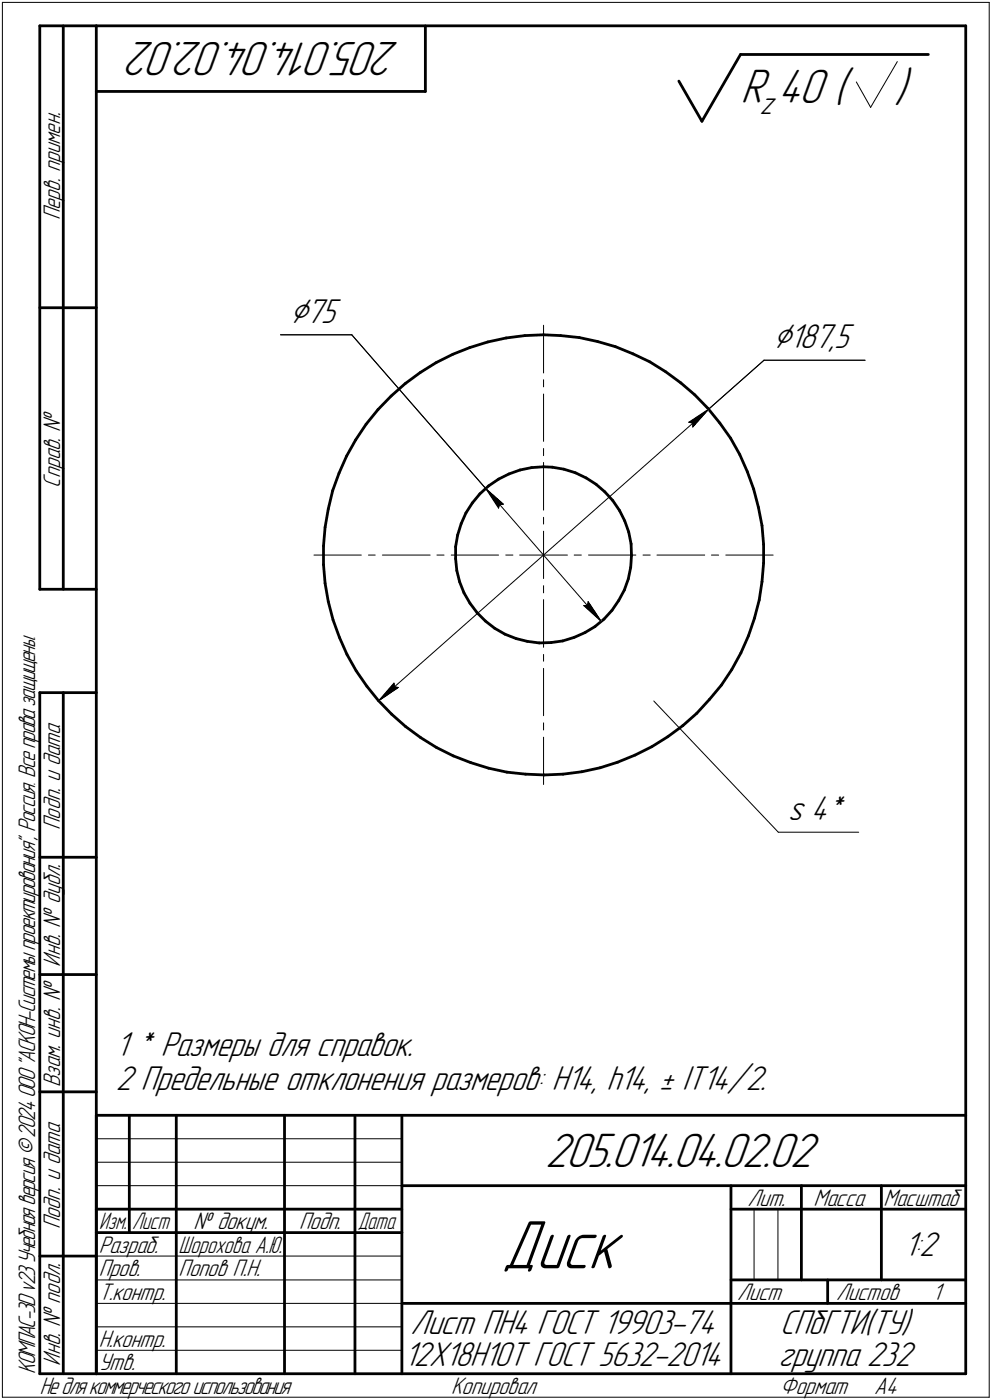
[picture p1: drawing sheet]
<svg xmlns="http://www.w3.org/2000/svg" width="211mm" height="298mm" viewBox="0 0 211 298" stroke-linecap="round" stroke-linejoin="round" font-family="sans-serif">
<g fill="none" stroke="#000" stroke-width=".59">
<path d="M8.5 5.5v120zM8.5 5.5h12zM13.5 5.5v120zM20.5 5.5v287zM20.5 5.5h185zM20.5 19.5h70zM90.5 5.5v14zM144.4 17.3l5 8.5zM157.6 11.6l-8.2 14.2zM157.6 11.6h39.9zM205.5 5.5v287zM8.5 65.5h12z"/>
<path d="M89.4 79.3l3.4-2.1zM92.8 77.2l3.6-1.8zM96.4 75.4l3.6-1.4zM100 74l3.8-1.2zM103.8 72.8l3.9-.8zM107.7 72l4-.5zM111.7 71.5l4-.2zM115.7 71.3l3.6 .2zM119.3 71.5l4 .4zM123.3 71.9l3.9 .8zM127.2 72.7l3.8 1.1zM131 73.8l3.7 1.6z"/>
<path d="M134.7 75.4l3.6 1.6zM138.3 77l3.3 2.2zM141.6 79.2l3.3 2.3zM73.7 97.1l-1.6 3.7zM75.7 93.6l-2 3.5zM77.9 90.3l-2.2 3.3zM80.4 87.2l-2.5 3.1zM83.2 84.3l3-2.6zM83.2 84.3l-2.8 2.9zM86.2 81.7l3.2-2.4zM113.1 99.6l2.6-.2zM115.7 99.4l1.8 .1z"/>
<path d="M117.5 99.5l2.5 .4zM120 99.9l2.4 .8zM144.9 81.5l2.9 2.6zM147.8 84.1l2.8 2.9zM150.6 87l2.6 3.1zM153.2 90.1l2.2 3.2zM155.4 93.3l2 3.5zM157.4 96.8l1.6 3.6zM68.8 116.2v4zM69.2 112.3l-.4 3.9zM69.8 108.4l-.6 3.9zM70.8 104.5l-1 3.9z"/>
<path d="M72.1 100.8l-1.3 3.7zM96.9 116.4v2.6zM96.9 119l.3 2.5zM97.4 114l-.5 2.4zM98.1 111.5l-.7 2.5zM99.1 109.2l-1 2.3zM100.5 107.1l-1.4 2.1zM102.1 105.2l1.9-1.7zM102.1 105.2l-1.6 1.9zM104 103.5l2.1-1.5zM106.1 102l2.2-1.1zM108.3 100.9l2.4-.8z"/>
<path d="M110.7 100.1l2.4-.5zM122.4 100.7l2.3 1.1zM124.7 101.8l2.1 1.3zM126.8 103.1l1.9 1.6zM128.7 104.7l1.7 1.9zM130.4 106.6l1.4 2.1zM131.8 108.7l1.1 2.2zM132.9 110.9l.9 2.4zM133.8 113.3l.5 2.5zM134.3 115.8l.1 2.5zM134.4 118.3l-.2 2.5zM159 100.4l1.4 3.7z"/>
<path d="M160.4 104.1l1 3.9zM161.4 108l.7 3.9zM162.1 111.9l.4 4zM162.5 119.9l-.4 4zM162.5 115.9v4zM8.5 125.5h12zM68.8 120.2l.4 4zM69.2 124.2l.6 3.9zM69.8 128.1l1.1 3.9zM70.9 132l1.3 3.7zM72.2 135.7l1.6 3.7zM73.8 139.4l2 3.4z"/>
<path d="M97.2 121.5l.6 2.4zM97.8 123.9l.9 2.3zM98.7 126.2l1.3 2.2zM100 128.4l1.5 2.1zM101.5 130.5l1.8 1.7zM103.3 132.2l1.9 1.6zM105.2 133.8l2.2 1.2zM107.4 135l2.4 1zM109.8 136l2.4 .6zM112.2 136.6l2.5 .3zM114.7 136.9l2.6-.1zM117.3 136.8l2.4-.3z"/>
<path d="M119.7 136.5l2.5-.8zM122.2 135.7l2.3-1zM124.5 134.7l2.1-1.3zM126.6 133.4l1.9-1.6zM130.2 130l-1.7 1.8zM131.7 127.8l-1.5 2.2zM132.8 125.6l-1.1 2.2zM133.7 123.3l-.9 2.3zM134.2 120.8l-.5 2.5zM157.6 139l-1.9 3.6zM159.3 135.4l-1.7 3.6zM160.5 131.7l-1.2 3.7z"/>
<path d="M161.5 127.8l-1 3.9zM162.1 123.9l-.6 3.9zM8.5 147.5v145zM8.5 147.5h12zM13.5 147.5v145zM75.8 142.8l2.3 3.3zM78.1 146.1l2.4 3.1zM80.5 149.2l2.8 2.9zM83.3 152.1l3 2.6zM86.3 154.7l3.2 2.4zM89.5 157.1l3.4 2.1zM92.9 159.2l3.5 1.8z"/>
<path d="M138.7 159l3.4-2.1zM142.1 156.9l3.2-2.4zM145.3 154.5l3-2.6zM151 148.9l-2.7 3zM153.5 145.9l-2.5 3zM155.7 142.6l-2.2 3.3zM96.4 161l3.8 1.4zM100.2 162.4l3.8 1.2zM104 163.6l3.9 .8zM107.9 164.4l3.9 .4zM111.8 164.8l4 .2zM115.8 165l4-.2z"/>
<path d="M119.8 164.8l4-.5zM123.8 164.3l3.9-.8zM127.7 163.5l3.7-1.2zM131.4 162.3l3.7-1.5zM135.1 160.8l3.6-1.8zM8.5 182.5h12zM8.5 207.5h12zM8.5 232.5h12zM20.5 237.5h185zM20.5 237.5v55zM27.5 237.5v25zM37.5 237.5v55z"/>
<path d="M60.5 237.5v55zM75.5 237.5v55zM85.5 237.5v55zM20.5 257.5h65zM85.5 252.5h120zM155.5 252.5v40zM155.5 257.5h15zM170.5 252.5v20zM170.5 257.5h35zM187.5 252.5v20zM8.5 267.5h12zM20.5 262.5h65z"/>
<path d="M85.5 277.5h70zM155.5 277.5h50zM155.5 272.5h50zM176.1 272.5v5zM8.5 292.5h12zM20.5 292.5h185z"/>
</g>
<g fill="none" stroke="#000" stroke-width=".21">
<path d="M.5 .5v297zM.5 .5h210zM182.2 17.4l3.1 5.5zM190.9 13.1l-5.6 9.8zM210.5 .5v297zM59.7 71.3h15.1zM74.8 71.3l28.6 32.8zM115.7 69.3v10.1zM162.6 76.7h21.5zM115.7 80.9v1.5zM115.7 83.9v10.1zM115.7 95.5v1.5z"/>
<path d="M115.7 98.5v10.1zM146.6 89.9l.8 .2zM146.6 89.9l4.2-2.8zM147.4 90.1v.8zM150.8 87.1l11.8-10.4zM150.8 87.1l-3.4 3.8zM66.8 118.2h10.1zM78.4 118.2h1.4zM81.4 118.2h10.1zM93 118.2h1.5zM96 118.2h10.1zM103.4 104.1l3.7 3.3z"/>
<path d="M103.4 104.1l2.7 4.1zM103.4 104.1l24.5 28.2zM106.3 107.4h.8zM106.3 107.4l-.2 .8zM107.6 118.2h1.5zM110.6 118.2h5.1zM115.7 118.2h5zM115.7 118.2v5zM115.7 110.2v1.4zM115.7 113.1v5.1zM122.2 118.2h1.5zM125.2 118.2h10.1z"/>
<path d="M136.8 118.2h1.5zM139.8 118.2h10.1zM151.4 118.2h1.5zM154.4 118.2h10.1zM115.7 139.4v1.4zM115.7 127.7v10.1zM115.7 124.7v1.5zM124.2 128.9l3.7 3.4zM124.2 128.9h.8zM125.1 128.1l-.1 .8zM125.1 128.1l2.8 4.2zM80.5 149.3l4.3-2.9z"/>
<path d="M80.5 149.3l70.3-62.2zM83.8 145.5l-3.3 3.8zM83.8 145.5l.1 .7zM83.9 146.2l.9 .2zM115.7 157v10zM115.7 153.9v1.5zM115.7 142.3v10.1zM139.1 149.3l26.5 27.9zM165.6 177.2h17.1zM20.5 247.5h65zM20.5 252.5h65zM20.5 242.5h65z"/>
<path d="M160.4 257.5v15zM165.5 257.5v15zM20.5 267.5h65zM20.5 272.5h65zM20.5 277.5h65zM.5 297.5h210zM20.5 282.5h65zM20.5 287.5h65z"/>
</g>
<g fill="#fff" stroke="#fff" stroke-width=".21">
<path d="M83.7 144.9h.3zM83.7 144.9h.4zM83.6 145h.6zM83.5 145.1h.7zM83.4 145.2h.9zM83.3 145.3h1.1zM83.2 145.4h1.3zM83.2 145.5h1.4zM83.1 145.5h1.6zM83.1 145.6h1.7zM83 145.7h1.8zM82.9 145.8h2zM82.8 145.9h2.2zM82.7 146h2.4zM82.6 146h2.6zM82.6 146.1h2.7zM82.5 146.2h2.8zM82.5 146.3h2.9zM82.4 146.4h3.1zM82.3 146.5h3.2zM82.2 146.6h3.2zM82.1 146.6h3.2zM82 146.7h3.2zM82 146.8h3.1zM82 146.9h2.9zM81.9 147h2.9zM81.8 147.1h2.9zM81.7 147.2h2.9zM81.6 147.2h2.8zM81.5 147.3h2.8zM81.4 147.4h2.8zM81.4 147.5h2.7zM81.4 147.6h2.5zM81.4 147.7h2.4zM81.3 147.7h2.4zM81.3 147.8h2.3zM81.2 147.9h2.2zM81.2 148h2.1zM81.1 148.1h2zM81.1 148.2h2zM81 148.3h1.9zM81 148.3h1.8zM80.9 148.4h1.7zM80.9 148.5h1.6zM80.9 148.6h1.5zM80.9 148.7h1.3zM80.8 148.8h1.2zM80.8 148.8h.9zM80.7 148.9h.7zM80.7 149h.6zM80.6 149.1h.4zM80.6 149.2h.2z"/>
<path d="M150.5 87.2h.3zM150.3 87.3h.4zM150 87.4h.7zM149.8 87.5h.8zM149.5 87.5h1.1zM149.3 87.6h1.2zM148.9 87.7h1.6zM148.8 87.8h1.7zM148.8 87.9h1.7zM148.6 88h1.8zM148.5 88.1h1.9zM148.3 88.1h2zM148.3 88.2h2zM148.1 88.3h2.1zM148 88.4h2.2zM147.8 88.5h2.3zM147.7 88.6h2.4zM147.6 88.6h2.4zM147.5 88.7h2.5zM147.3 88.8h2.6zM147.2 88.9h2.7zM147.1 89h2.8zM147 89.1h2.8zM146.8 89.2h2.9zM146.7 89.2h2.9zM146.6 89.3h2.9zM146.5 89.4h3zM146.3 89.5h3.1zM146.2 89.6h3.2zM146 89.7h3.3zM146 89.7h3.2zM145.8 89.8h3.3zM145.9 89.9h3.1zM146 90h3zM146 90.1h2.9zM146.1 90.2h2.7zM146.2 90.3h2.6zM146.3 90.3h2.4zM146.4 90.4h2.2zM146.5 90.5h2zM146.6 90.6h1.9zM146.6 90.7h1.8zM146.6 90.8h1.7zM146.7 90.8h1.6zM146.8 90.9h1.4zM146.9 91h1.2zM147 91.1h1zM147.1 91.2h.9zM147.2 91.3h.7zM147.2 91.4h.6zM147.3 91.4h.4zM147.4 91.5h.3z"/>
<path d="M164.5 68.4h17.6zM164.5 68.5h17.6zM164.5 68.6h17.6zM164.5 68.7h17.6zM164.5 68.7h17.6zM164.5 68.8h17.6zM164.5 68.9h17.6zM164.5 69h17.6zM164.5 69.1h17.6zM164.5 69.2h17.6zM164.5 69.3h17.6zM164.5 69.3h17.6zM164.5 69.4h17.6zM164.5 69.5h17.6zM164.5 69.6h17.6zM164.5 69.7h17.6zM164.5 69.8h17.6zM164.5 69.8h17.6zM164.5 69.9h17.6zM164.5 70h17.6zM164.5 70.1h17.6zM164.5 70.2h17.6zM164.5 70.3h17.6zM164.5 70.4h17.6zM164.5 70.4h17.6zM164.5 70.5h17.6zM164.5 70.6h17.6zM164.5 70.7h17.6zM164.5 70.8h17.6zM164.5 70.9h17.6zM164.5 71h17.6zM164.5 71h17.6zM164.5 71.1h17.6zM164.5 71.2h17.6zM164.5 71.3h17.6zM164.5 71.4h17.6zM164.5 71.5h17.6zM164.5 71.5h17.6zM164.5 71.6h17.6zM164.5 71.7h17.6zM164.5 71.8h17.6zM164.5 71.9h17.6zM164.5 72h17.6zM164.5 72.1h17.6zM164.5 72.1h17.6zM164.5 72.2h17.6zM164.5 72.3h17.6zM164.5 72.4h17.6zM164.5 72.5h17.6zM164.5 72.6h17.6zM164.5 72.6h17.6zM164.5 72.7h17.6zM164.5 72.8h17.6zM164.5 72.9h17.6zM164.5 73h17.6zM164.5 73.1h17.6zM164.5 73.2h17.6zM164.5 73.2h17.6zM164.5 73.3h17.6zM164.5 73.4h17.6zM164.5 73.5h17.6zM164.5 73.6h17.6zM164.5 73.7h17.6zM164.5 73.7h17.6zM164.5 73.8h17.6zM164.5 73.9h17.6zM164.5 74h17.6zM164.5 74.1h17.6zM164.5 74.2h17.6zM164.5 74.3h17.6zM164.5 74.3h17.6zM164.5 74.4h17.6zM164.5 74.5h17.6zM164.5 74.6h17.6zM164.5 74.7h17.6zM164.5 74.8h17.6zM164.5 74.8h17.6zM164.5 74.9h17.6zM164.5 75h17.6zM164.5 75.1h17.6zM164.5 75.2h17.6zM164.5 75.3h17.6zM164.5 75.4h17.6zM164.5 75.4h17.6zM164.5 75.5h17.6zM164.5 75.6h17.6z"/>
<path d="M125.2 127.4h.2zM125.1 127.5h.4zM125.1 127.6h.4zM125 127.7h.6zM124.9 127.8h.7zM124.8 127.8h.8zM124.7 127.9h1zM124.6 128h1.2zM124.5 128.1h1.3zM124.4 128.2h1.5zM124.3 128.3h1.7zM124.2 128.4h1.8zM124.1 128.4h2zM124 128.5h2.2zM123.9 128.6h2.3zM123.8 128.7h2.4zM123.7 128.8h2.6zM123.6 128.9h2.7zM123.4 128.9h3zM123.6 129h2.8zM123.7 129.1h2.8zM123.8 129.2h2.8zM123.9 129.3h2.7zM124 129.4h2.7zM124 129.5h2.7zM124.1 129.5h2.6zM124.2 129.6h2.6zM124.3 129.7h2.6zM124.4 129.8h2.5zM124.5 129.9h2.5zM124.6 130h2.5zM124.7 130h2.4zM124.8 130.1h2.4zM124.9 130.2h2.4zM125 130.3h2.3zM125.1 130.4h2.2zM125.1 130.5h2.2zM125.2 130.6h2.2zM125.3 130.6h2.1zM125.5 130.7h1.9zM125.6 130.8h1.9zM125.6 130.9h1.9zM125.7 131h1.8zM125.8 131.1h1.8zM125.9 131.1h1.7zM126 131.2h1.6zM126.1 131.3h1.6zM126.2 131.4h1.5zM126.2 131.5h1.5zM126.4 131.6h1.4zM126.6 131.7h1.2zM126.7 131.7h1.1zM126.9 131.8h.9zM127.1 131.9h.7zM127.3 132h.5zM127.4 132.1h.5zM127.6 132.2h.3zM127.8 132.2h.1z"/>
<path d="M103.5 104.2h.2zM103.5 104.3h.4zM103.5 104.4h.6zM103.5 104.5h.7zM103.5 104.6h.9zM103.6 104.6h1zM103.6 104.7h1.1zM103.6 104.8h1.3zM103.7 104.9h1.4zM103.7 105h1.5zM103.7 105.1h1.6zM103.8 105.2h1.6zM103.8 105.2h1.7zM103.8 105.3h1.8zM103.9 105.4h1.8zM103.9 105.5h1.8zM103.9 105.6h2zM104 105.7h2zM104 105.7h2.1zM104 105.8h2.2zM104.1 105.9h2.2zM104.1 106h2.2zM104.1 106.1h2.3zM104.2 106.2h2.4zM104.3 106.3h2.4zM104.3 106.3h2.5zM104.4 106.4h2.4zM104.5 106.5h2.4zM104.5 106.6h2.5zM104.6 106.7h2.5zM104.6 106.8h2.7zM104.6 106.8h2.8zM104.7 106.9h2.7zM104.8 107h2.7zM104.8 107.1h2.8zM104.9 107.2h2.8zM105 107.3h2.8zM105 107.4h2.9zM105.1 107.4h2.7zM105.1 107.5h2.6zM105.2 107.6h2.4zM105.2 107.7h2.3zM105.2 107.8h2.2zM105.3 107.9h2.1zM105.4 107.9h1.9zM105.4 108h1.8zM105.5 108.1h1.6zM105.6 108.2h1.3zM105.6 108.3h1.2zM105.7 108.4h1.1zM105.7 108.5h1zM105.7 108.5h.9zM105.8 108.6h.6zM105.9 108.7h.4zM105.9 108.8h.4zM106 108.9h.2z"/>
<path d="M61.6 63h11.3zM61.6 63.1h11.3zM61.6 63.2h11.3zM61.6 63.2h11.3zM61.6 63.3h11.3zM61.6 63.4h11.3zM61.6 63.5h11.3zM61.6 63.6h11.3zM61.6 63.7h11.3zM61.6 63.8h11.3zM61.6 63.8h11.3zM61.6 63.9h11.3zM61.6 64h11.3zM61.6 64.1h11.3zM61.6 64.2h11.3zM61.6 64.3h11.3zM61.6 64.3h11.3zM61.6 64.4h11.3zM61.6 64.5h11.3zM61.6 64.6h11.3zM61.6 64.7h11.3zM61.6 64.8h11.3zM61.6 64.9h11.3zM61.6 64.9h11.3zM61.6 65h11.3zM61.6 65.1h11.3zM61.6 65.2h11.3zM61.6 65.3h11.3zM61.6 65.4h11.3zM61.6 65.4h11.3zM61.6 65.5h11.3zM61.6 65.6h11.3zM61.6 65.7h11.3zM61.6 65.8h11.3zM61.6 65.9h11.3zM61.6 66h11.3zM61.6 66h11.3zM61.6 66.1h11.3zM61.6 66.2h11.3zM61.6 66.3h11.3zM61.6 66.4h11.3zM61.6 66.5h11.3zM61.6 66.5h11.3zM61.6 66.6h11.3zM61.6 66.7h11.3zM61.6 66.8h11.3zM61.6 66.9h11.3zM61.6 67h11.3zM61.6 67.1h11.3zM61.6 67.1h11.3zM61.6 67.2h11.3zM61.6 67.3h11.3zM61.6 67.4h11.3zM61.6 67.5h11.3zM61.6 67.6h11.3zM61.6 67.6h11.3zM61.6 67.7h11.3zM61.6 67.8h11.3zM61.6 67.9h11.3zM61.6 68h11.3zM61.6 68.1h11.3zM61.6 68.2h11.3zM61.6 68.2h11.3zM61.6 68.3h11.3zM61.6 68.4h11.3zM61.6 68.5h11.3zM61.6 68.6h11.3zM61.6 68.7h11.3zM61.6 68.7h11.3zM61.6 68.8h11.3zM61.6 68.9h11.3zM61.6 69h11.3zM61.6 69.1h11.3zM61.6 69.2h11.3zM61.6 69.3h11.3zM61.6 69.3h11.3zM61.6 69.4h11.3zM61.6 69.5h11.3zM61.6 69.6h11.3zM61.6 69.7h11.3zM61.6 69.8h11.3zM61.6 69.8h11.3zM61.6 69.9h11.3zM61.6 70h11.3zM61.6 70.1h11.3zM61.6 70.2h11.3z"/>
<path d="M24.6 219.3h63zM24.6 219.4h63zM24.6 219.5h63zM24.6 219.5h63zM24.6 219.6h63zM24.6 219.7h63zM24.6 219.8h63zM24.6 219.9h63zM24.6 220h63zM24.6 220h63zM24.6 220.1h63zM24.6 220.2h63zM24.6 220.3h63zM24.6 220.4h63zM24.6 220.5h63zM24.6 220.6h63zM24.6 220.6h63zM24.6 220.7h63zM24.6 220.8h63zM24.6 220.9h63zM24.6 221h63zM24.6 221.1h63zM24.6 221.1h63zM24.6 221.2h63zM24.6 221.3h63zM24.6 221.4h63zM24.6 221.5h63zM24.6 221.6h63zM24.6 221.7h63zM24.6 221.7h63zM24.6 221.8h63zM24.6 221.9h63zM24.6 222h63zM24.6 222.1h63zM24.6 222.2h63zM24.6 222.2h63zM24.6 222.3h63zM24.6 222.4h63zM24.6 222.5h63zM24.6 222.6h63zM24.6 222.7h63zM24.6 222.8h63zM24.6 222.8h63zM24.6 222.9h63zM24.6 223h63zM24.6 223.1h63zM24.6 223.2h63zM24.6 223.3h63zM24.6 223.4h63zM24.6 223.4h63zM24.6 223.5h63zM24.6 223.6h63zM24.6 223.7h63zM24.6 223.8h63zM24.6 223.9h63zM24.6 223.9h63zM24.6 224h63zM24.6 224.1h63zM24.6 224.2h63zM24.6 224.3h63zM24.6 224.4h63zM24.6 224.5h63zM24.6 224.5h63zM24.6 224.6h63zM24.6 224.7h63zM24.6 224.8h63zM24.6 224.9h63zM24.6 225h63zM24.6 225h63zM24.6 225.1h63zM24.6 225.2h63zM24.6 225.3h63zM24.6 225.4h63zM24.6 225.5h63zM24.6 225.6h63zM24.6 225.6h63zM24.6 225.7h63zM24.6 225.8h63zM24.6 225.9h63zM24.6 226h63zM24.6 226.1h63zM24.6 226.1h63zM24.6 226.2h63zM24.6 226.3h63z"/>
<path d="M24.6 226.4h138.2zM24.6 226.5h138.2zM24.6 226.6h138.2zM24.6 226.7h138.2zM24.6 226.7h138.2zM24.6 226.8h138.2zM24.6 226.9h138.2zM24.6 227h138.2zM24.6 227.1h138.2zM24.6 227.2h138.2zM24.6 227.2h138.2zM24.6 227.3h138.2zM24.6 227.4h138.2zM24.6 227.5h138.2zM24.6 227.6h138.2zM24.6 227.7h138.2zM24.6 227.8h138.2zM24.6 227.8h138.2zM24.6 227.9h138.2zM24.6 228h138.2zM24.6 228.1h138.2zM24.6 228.2h138.2zM24.6 228.3h138.2zM24.6 228.3h138.2zM24.6 228.4h138.2zM24.6 228.5h138.2zM24.6 228.6h138.2zM24.6 228.7h138.2zM24.6 228.8h138.2zM24.6 228.9h138.2zM24.6 228.9h138.2zM24.6 229h138.2zM24.6 229.1h138.2zM24.6 229.2h138.2zM24.6 229.3h138.2zM24.6 229.4h138.2zM24.6 229.4h138.2zM24.6 229.5h138.2zM24.6 229.6h138.2zM24.6 229.7h138.2zM24.6 229.8h138.2zM24.6 229.9h138.2zM24.6 230h138.2zM24.6 230h138.2zM24.6 230.1h138.2zM24.6 230.2h138.2zM24.6 230.3h138.2zM24.6 230.4h138.2zM24.6 230.5h138.2zM24.6 230.5h138.2zM24.6 230.6h138.2zM24.6 230.7h138.2zM24.6 230.8h138.2zM24.6 230.9h138.2zM24.6 231h138.2zM24.6 231.1h138.2zM24.6 231.1h138.2zM24.6 231.2h138.2zM24.6 231.3h138.2zM24.6 231.4h138.2zM24.6 231.5h138.2zM24.6 231.6h138.2zM24.6 231.6h138.2zM24.6 231.7h138.2zM24.6 231.8h138.2zM24.6 231.9h138.2zM24.6 232h138.2zM24.6 232.1h138.2zM24.6 232.2h138.2zM24.6 232.2h138.2zM24.6 232.3h138.2zM24.6 232.4h138.2zM24.6 232.5h138.2zM24.6 232.6h138.2zM24.6 232.7h138.2zM24.6 232.7h138.2zM24.6 232.8h138.2zM24.6 232.9h138.2zM24.6 233h138.2zM24.6 233.1h138.2zM24.6 233.2h138.2zM24.6 233.3h138.2zM24.6 233.3h138.2zM24.6 233.4h138.2z"/>
<path d="M167.6 169.1h13.1zM167.6 169.2h13.1zM167.6 169.2h13.1zM167.6 169.3h13.1zM167.6 169.4h13.1zM167.6 169.5h13.1zM167.6 169.6h13.1zM167.6 169.7h13.1zM167.6 169.8h13.1zM167.6 169.8h13.1zM167.6 169.9h13.1zM167.6 170h13.1zM167.6 170.1h13.1zM167.6 170.2h13.1zM167.6 170.3h13.1zM167.6 170.3h13.1zM167.6 170.4h13.1zM167.6 170.5h13.1zM167.6 170.6h13.1zM167.6 170.7h13.1zM167.6 170.8h13.1zM167.6 170.9h13.1zM167.6 170.9h13.1zM167.6 171h13.1zM167.6 171.1h13.1zM167.6 171.2h13.1zM167.6 171.3h13.1zM167.6 171.4h13.1zM167.6 171.4h13.1zM167.6 171.5h13.1zM167.6 171.6h13.1zM167.6 171.7h13.1zM167.6 171.8h13.1zM167.6 171.9h13.1zM167.6 172h13.1zM167.6 172h13.1zM167.6 172.1h13.1zM167.6 172.2h13.1zM167.6 172.3h13.1zM167.6 172.4h13.1zM167.6 172.5h13.1zM167.6 172.6h13.1zM167.6 172.6h13.1zM167.6 172.7h13.1zM167.6 172.8h13.1zM167.6 172.9h13.1zM167.6 173h13.1zM167.6 173.1h13.1zM167.6 173.1h13.1zM167.6 173.2h13.1zM167.6 173.3h13.1zM167.6 173.4h13.1zM167.6 173.5h13.1zM167.6 173.6h13.1zM167.6 173.7h13.1zM167.6 173.7h13.1zM167.6 173.8h13.1zM167.6 173.9h13.1zM167.6 174h13.1zM167.6 174.1h13.1zM167.6 174.2h13.1zM167.6 174.2h13.1zM167.6 174.3h13.1zM167.6 174.4h13.1zM167.6 174.5h13.1zM167.6 174.6h13.1zM167.6 174.7h13.1zM167.6 174.8h13.1zM167.6 174.8h13.1zM167.6 174.9h13.1zM167.6 175h13.1zM167.6 175.1h13.1zM167.6 175.2h13.1zM167.6 175.3h13.1zM167.6 175.3h13.1zM167.6 175.4h13.1zM167.6 175.5h13.1zM167.6 175.6h13.1zM167.6 175.7h13.1zM167.6 175.8h13.1zM167.6 175.9h13.1zM167.6 175.9h13.1zM167.6 176h13.1zM167.6 176.1h13.1z"/>
</g>
<g fill="#000" stroke="#000" stroke-width=".21">
<path d="M150.3 87.5h.2zM150.2 87.5h.2zM150 87.6h.3zM149.9 87.7h.2zM149.8 87.8h.2zM149.7 87.9h.2zM149.5 88h.4zM149.4 88.1h.4zM149.3 88.1h.4zM149.2 88.2h.4zM149 88.3h.4zM148.9 88.4h.5zM148.8 88.5h.5zM148.7 88.6h.5zM148.5 88.6h.6zM148.4 88.7h.6zM148.3 88.8h.6zM148.2 88.9h.6zM148 89h.7zM147.9 89.1h.7zM147.7 89.2h.8zM147.7 89.2h.7zM147.5 89.3h.8zM147.4 89.4h.9zM147.2 89.5h.9zM147.2 89.6h.8zM147 89.7h.9zM146.9 89.7h.9zM146.7 89.8h1zM146.6 89.9h1.1zM147 90h.6z"/>
<path d="M150.1 87.7h.2zM150 87.8h.2zM149.9 87.9h.2zM149.9 88h.2zM149.8 88.1h.2zM149.7 88.1h.2zM149.6 88.2h.3zM149.4 88.3h.4zM149.4 88.4h.3zM149.3 88.5h.3zM149.2 88.6h.3zM149.1 88.6h.3zM149 88.7h.4zM148.9 88.8h.5zM148.8 88.9h.5zM148.7 89h.5zM148.6 89.1h.5zM148.5 89.2h.5zM148.4 89.2h.5zM148.3 89.3h.5zM148.3 89.4h.5zM148.1 89.5h.7zM148 89.6h.7zM147.9 89.7h.7zM147.8 89.7h.7zM147.7 89.8h.7zM147.7 89.9h.6zM147.6 90h.7zM147.4 90.1h.8zM147.4 90.2h.7zM147.4 90.3h.7zM147.4 90.3h.6zM147.4 90.4h.5zM147.4 90.5h.4zM147.4 90.6h.3zM147.4 90.7h.3zM147.4 90.8h.2z"/>
<path d="M103.9 104.6h.2zM104 104.7h.2zM104.1 104.8h.2zM104.1 104.9h.3zM104.2 105h.3zM104.3 105.1h.3zM104.4 105.2h.2zM104.4 105.2h.3zM104.5 105.3h.3zM104.6 105.4h.4zM104.6 105.5h.5zM104.7 105.6h.5zM104.8 105.7h.4zM104.8 105.7h.5zM104.9 105.8h.5zM105 105.9h.5zM105.1 106h.5zM105.2 106.1h.5zM105.2 106.2h.6zM105.3 106.3h.6zM105.3 106.3h.7zM105.4 106.4h.7zM105.5 106.5h.7zM105.6 106.6h.7zM105.7 106.7h.6zM105.7 106.8h.8zM105.8 106.8h.8zM105.8 106.9h.9zM105.9 107h.9zM106 107.1h.8zM106.1 107.2h.8zM106.2 107.3h.8zM106.3 107.4h.8z"/>
<path d="M103.7 104.6h.2zM103.9 104.8h.2zM104 104.9h.1zM104.1 105h.1zM104.1 105.1h.2zM104.1 105.2h.3zM104.2 105.2h.2zM104.2 105.3h.3zM104.3 105.4h.3zM104.4 105.5h.2zM104.4 105.6h.3zM104.5 105.7h.3zM104.6 105.7h.2zM104.6 105.8h.3zM104.6 105.9h.4zM104.7 106h.4zM104.7 106.1h.5zM104.8 106.2h.4zM104.8 106.3h.5zM104.9 106.3h.4zM105 106.4h.4zM105 106.5h.5zM105.1 106.6h.5zM105.2 106.7h.5zM105.2 106.8h.5zM105.2 106.8h.6zM105.3 106.9h.5zM105.3 107h.6zM105.4 107.1h.6zM105.5 107.2h.6zM105.5 107.3h.7zM105.6 107.4h.7zM105.7 107.4h.6zM105.7 107.5h.6zM105.7 107.6h.6zM105.8 107.7h.5zM105.8 107.8h.5zM105.9 107.9h.3zM106 107.9h.2zM106 108h.2z"/>
<path d="M124.2 128.9h.8zM124.4 129h.7zM124.5 129.1h.6zM124.5 129.2h.7zM124.6 129.3h.7zM124.7 129.4h.7zM124.8 129.5h.7zM124.9 129.5h.7zM125 129.6h.6zM125.1 129.7h.5zM125.1 129.8h.6zM125.3 129.9h.5zM125.4 130h.5zM125.5 130h.5zM125.6 130.1h.5zM125.6 130.2h.6zM125.7 130.3h.5zM125.8 130.4h.4zM125.9 130.5h.4zM126 130.6h.4zM126.1 130.6h.4zM126.2 130.7h.4zM126.3 130.8h.4zM126.4 130.9h.3zM126.5 131h.2zM126.6 131.1h.2zM126.7 131.1h.2zM126.7 131.2h.3zM126.8 131.3h.3zM126.9 131.4h.3zM127 131.5h.3zM127.2 131.6h.1z"/>
<path d="M125.1 128.3h.2zM125.1 128.4h.2zM125.1 128.4h.3zM125.1 128.5h.4zM125.1 128.6h.4zM125.1 128.7h.5zM125.1 128.8h.5zM125.1 128.9h.5zM125 128.9h.7zM125.1 129h.7zM125.1 129.1h.7zM125.2 129.2h.7zM125.3 129.3h.7zM125.4 129.4h.6zM125.5 129.5h.6zM125.6 129.5h.6zM125.6 129.6h.6zM125.6 129.7h.6zM125.7 129.8h.6zM125.8 129.9h.5zM125.9 130h.5zM126 130h.5zM126.1 130.1h.4zM126.2 130.2h.4zM126.2 130.3h.5zM126.2 130.4h.5zM126.3 130.5h.4zM126.4 130.6h.4zM126.5 130.6h.3zM126.6 130.7h.3zM126.7 130.8h.3zM126.7 130.9h.3zM126.7 131h.4zM126.8 131.1h.4zM126.9 131.1h.3zM127 131.2h.3zM127.1 131.3h.2zM127.2 131.4h.1zM127.3 131.5h.1zM127.3 131.6h.2zM127.3 131.7h.2zM127.4 131.7h.2zM127.5 131.8h.2z"/>
<path d="M83.7 145.6h.2zM83.7 145.7h.2zM83.6 145.8h.3zM83.5 145.9h.4zM83.4 146h.5zM83.3 146h.6zM83.3 146.1h.6zM83.2 146.2h.7zM83.1 146.3h.7zM83.1 146.4h.6zM83 146.5h.7zM82.9 146.6h.7zM82.8 146.6h.7zM82.7 146.7h.7zM82.7 146.8h.6zM82.6 146.9h.6zM82.5 147h.6zM82.5 147.1h.5zM82.4 147.2h.5zM82.3 147.2h.5zM82.2 147.3h.5zM82.2 147.4h.4zM82.1 147.5h.4zM82 147.6h.5zM82 147.7h.4zM81.9 147.7h.3zM81.8 147.8h.3zM81.7 147.9h.3zM81.6 148h.4zM81.6 148.1h.3zM81.5 148.2h.3zM81.4 148.3h.3zM81.4 148.3h.2zM81.3 148.4h.2zM81.2 148.5h.2zM81.1 148.6h.2z"/>
<path d="M83.8 146.3h.5zM83.7 146.4h1.1zM83.7 146.5h1zM83.6 146.6h1zM83.5 146.6h.9zM83.4 146.7h.9zM83.3 146.8h.9zM83.2 146.9h.9zM83.1 147h.8zM83 147.1h.8zM82.9 147.2h.8zM82.8 147.2h.8zM82.7 147.3h.7zM82.6 147.4h.7zM82.5 147.5h.6zM82.5 147.6h.6zM82.4 147.7h.5zM82.2 147.7h.6zM82.1 147.8h.5zM82 147.9h.5zM82 148h.5zM81.9 148.1h.4zM81.8 148.2h.4zM81.7 148.3h.3zM81.6 148.3h.4zM81.5 148.4h.3zM81.4 148.5h.3zM81.3 148.6h.2zM81.2 148.7h.2zM81.1 148.8h.2zM81 148.8h.2z"/>
</g>
<text font-size="15.6" x="106.8" y="270.1">Диск</text>
<g font-size="10.9">
<text x="85" y="9" transform="rotate(-180 85 9)">205.014.04.02.02</text>
<text x="157.6" y="21.9">R 40 (</text>
<text x="190.3" y="21.9">)</text>
<text x="116" y="248.5">205.014.04.02.02</text>
</g>
<g font-size="8.5">
<text x="61.7" y="68.7">Ç75</text>
<text x="164.5" y="74.1">Ç187,5</text>
</g>
<g font-size="7.8">
<text x="167.6" y="174.7">s 4*</text>
<text x="24.7" y="224.9">1 * Размеры для справок.</text>
<text x="24.7" y="232">2 Предельные отклонения размеров: Н14, h14, ± IT14/2.</text>
<text x="192.4" y="267.5">1:2</text>
<text x="87.4" y="284.1">Лист ПН4 ГОСТ 19903-74</text>
<text x="166" y="284.1">СПбГТИ(ТУ)</text>
<text x="86" y="291">12X18H10T ГОСТ 5632-2014</text>
<text x="165.6" y="291">группа 232</text>
</g>
<text font-size="7.3" x="161.6" y="24.4">z</text>
<g font-size="5.4">
<text x="12.8" y="46.9" transform="rotate(-90 12.8 46.9)">Перв. примен.</text>
<text x="12.8" y="103.8" transform="rotate(-90 12.8 103.8)">Справ. !</text>
<text x="12.8" y="176.7" transform="rotate(-90 12.8 176.7)">Подп. и дата</text>
<text x="12.8" y="205.8" transform="rotate(-90 12.8 205.8)">Инв. ! дубл.</text>
<text x="12.8" y="231.6" transform="rotate(-90 12.8 231.6)">Взам. инв. !</text>
<text x="159.1" y="256.8">Лит.</text>
<text x="173.1" y="256.8">Масса</text>
<text x="188" y="256.8">Масштаб</text>
<text x="12.8" y="261.7" transform="rotate(-90 12.8 261.7)">Подп. и дата</text>
<text x="41.2" y="261.8">! докум.</text>
<text x="63.6" y="261.8">Подп.</text>
<text x="21" y="266.8">Разраб.</text>
<text x="38" y="266.8">Шорохова А.Ю.</text>
<text x="21" y="271.8">Пров.</text>
<text x="38" y="271.8">Попов П.Н.</text>
<text x="21" y="276.8">Т.контр.</text>
<text x="156.9" y="276.8">Лист</text>
<text x="177.9" y="276.8">Листов</text>
<text x="198.4" y="276.8">1</text>
<text x="21" y="286.8">Н.контр.</text>
<text x="7.5" y="292.5" transform="rotate(-90 7.5 292.5)">КОМПАС-3Dv23Учебнаяверсия©2024ООО&quot;АСКОН-Системыпроектирования&quot;, Россия. Всеправазащищены.</text>
<text x="12.8" y="290.8" transform="rotate(-90 12.8 290.8)">Инв. ! подл.</text>
<text x="21" y="291.8">Утв.</text>
<text x="8.5" y="296.7">Недлякоммерческогоиспользования</text>
<text x="96" y="296.8">Копировал</text>
<text x="166" y="296.8">Формат</text>
<text x="186" y="296.8">A4</text>
</g>
<g font-size="5.3">
<text x="21.1" y="261.8">Изм.</text>
<text x="28.1" y="261.8">Лист</text>
<text x="76.1" y="261.8">Дата</text>
</g>
</svg>
